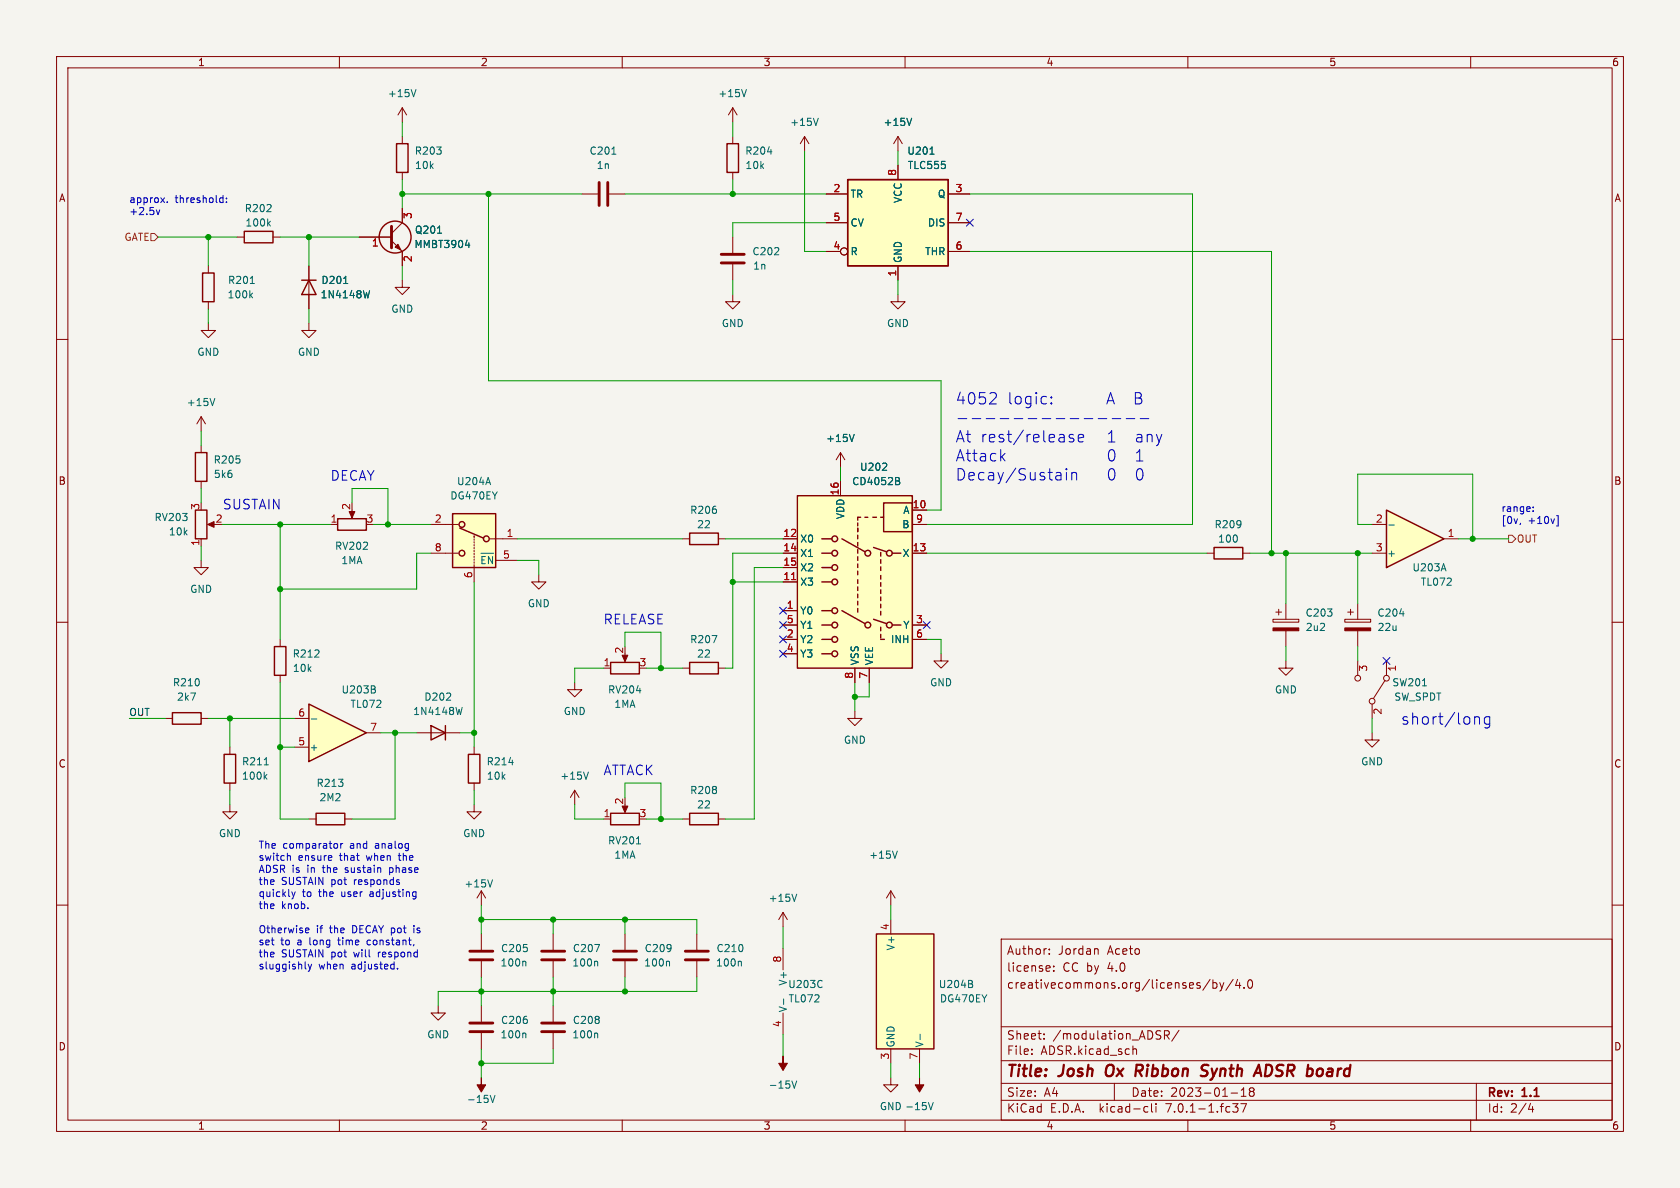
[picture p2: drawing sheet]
<svg xmlns="http://www.w3.org/2000/svg" width="297mm" height="210mm" viewBox="0 0 297 210" stroke-linecap="round" stroke-linejoin="round" font-family="sans-serif">
<path d="M0 0h297v210h-297z" fill="#f5f4ef" stroke="#f5f4ef" stroke-width=".18"/>
<g fill="none" stroke="#840000" stroke-width=".18">
<path d="M10 10h277v190h-277zM12 12h273v186h-273zM60 10v2M110 10v2M129.5 19.1l-.7 1.2M129.5 19.1v2.5M129.5 19.1l.8 1.2M160 10v2M210 10v2M260 10v2M71.1 36.8v2.6l-1.9 1.9M129.5 24.1v1.3"/>
<path d="M129.5 30.5v1.3M142.2 24.1l-.7 1.3M142.2 24.1v2.6M142.2 24.1l.8 1.3M146 34.3h3.9M146 39.4h3.9M158.7 24.1l-.7 1.3M158.7 24.1v2.6M158.7 29.2v2.6M158.7 24.1l.8 1.3M167.6 34.3h3.8M167.6 39.4h3.8"/>
<path d="M10 60h2M54.6 47v7.6M63.5 41.9h5.7M69.2 42.5l1.9 2v2.5M71.1 49.5v1.3h1.3l-1.3 1.3-1.3-1.3h1.3M146 44.5h2.6M158.7 52.1v1.2h1.3l-1.3 1.3-1.2-1.3h1.2M158.7 47v2.5M167.6 44.5h3.8M285 60h2M35.6 99.1v1.2h1.2l-1.2 1.3-1.3-1.3h1.3M35.6 95.3v1.2"/>
<path d="M37.1 92.7h1M58.4 92.7h1.3M62.2 90.2v1M76.2 97.8h4.8M76.2 92.7h4.8M83.8 94.7v.3M83.8 95.3v.2M83.8 95.8v.2M83.8 96.3v.2M83.8 96.8v.2M83.8 97.3v.2M83.8 97.8v.2"/>
<path d="M83.8 98.3v.3M83.8 98.8v.3M83.8 99.3v.3M83.8 99.8v3.1M86.6 95.3h4.8M87.6 99.1h3.8M138.4 95.3h2.6M138.4 97.8h2.6M148.6 80l-.8 1.3M148.6 80v2.6M148.6 85.1v2.5M148.6 80l.8 1.3"/>
<path d="M161.3 90.2h2.5M161.3 97.8h2.5M161.3 92.7h2.5M213.4 97.8h1.2M219.7 97.8h1.3M10 110h2M138.4 108h2.6M138.4 102.9h2.6M138.4 100.3h2.6M138.4 113h2.6M138.4 110.5h2.6M138.4 115.6h2.6"/>
<path d="M151.1 118.1v2.6M153.7 118.1v2.6M161.3 113h2.5M161.3 110.5h2.5M225 109.5h4.6v.5h-4.6zM225.6 108.2h1M226.1 107.7v1M227.3 116.8v1.3h1.3l-1.3 1.3-1.2-1.3h1.2M227.3 106.7v2.8M227.3 111.5v2.8M285 110h2M29.2 127h1.3"/>
<path d="M35.6 127h1.2M40.6 132.1v1.3M40.6 138.4v1.3M73.7 129.5h7.6M10 160h2M40.6 142.2v1.3h1.3l-1.3 1.3-1.2-1.3h1.2M285 160h2M177 166h108v32h-108zM185.5 168.6v.1M185.5 167.8v.1M185.6 170.8v.3l-.7 .1M186.3 171.6v.1"/>
<path d="M186.3 170.8v.1M193.9 167.7l.2 .2v.8M213.9 173.1l-1.3 2M214.4 173.2v1.5M214.4 173.8l.5-.1 .2 .3v.4l-.1 .2h-.6M215.6 173.7l.4 1M216 174.7l-.1 .4-.3 .1M216.4 173.7l-.4 1M218 173.1l-1.3 2M218.8 173.1l-.4 1.1h1M219.1 173.7v1M219.9 174.6v.1"/>
<path d="M220.7 173.3l.2-.1a.81 .81 0 0 1 .6 .6 .81 .81 0 0 1-.3 .8l-.1 .1a.81 .81 0 0 1-.4-1.4zM60 198v2M110 198v2M160 198v2M177 194.5h108M177 191.5h108M177 187.5h108M177 181.5h108M182.4 186.3v.1M182.4 185.5v.1M184.6 183.6v.1M184.6 182.8v.1"/>
<path d="M197 191.5v3M200.3 184.9v1.5M200.3 185.5l.2-.1 .4 .1v.9M202.5 195.6l.4 .1M202.9 196.5l-.4 .1M203.6 195.1v1.3l.2 .2M204.4 195.1v.1M204.4 195.6v1M205.9 183l.7-.1 .1-.2-.1-.4-.2-.1h-.5v1.5M206.2 183l.5 .7M208.4 182.1l-1.3 2M210 198v2"/>
<path d="M217.6 193.2h1.2M217.9 195.1h1l-.5 .6 .4 .1v.7l-.2 .1h-.5l-.2-.1M219.4 195.1h1l-.7 1.5M219.4 193.8h.9M219.4 192.7l.5-.4v1.5M221 192.4l-.1 .3 .2 .2M221.1 192.9l-.2 .3v.5l.2 .1h.3l.3-.3-.1-.4-.2-.2M221.1 192.9h.3M221.6 192.4l.1 .3-.3 .2M260 198v2M261 191.5v6.5M270.2 196.1h.9"/>
<path d="M270.9 195.6v1"/>
<circle cx="149.2" cy="44.4" r=".63"/>
</g>
<path d="M195.6 188.9l-.1 .7v.3l.2 .2M212.6 189.1l.5 .2a.49 .49 0 0 1 .4 .5 .49 .49 0 0 1-.5 .4h-.5M213.6 188.3a.85 .85 0 0 0-1 .1" fill="none" stroke="#840000" stroke-width=".4"/>
<g fill="none" stroke="#006464" stroke-width=".18">
<path d="M132 15.8l-.5 1.3M144.7 20.9l-.5 1.3M161.2 20.9l-.5 1.3M164.4 27.3h.7M60.8 50.1h.7M65.3 51.4l-.3 1.3M77.3 41.2h.8M82.3 43.3h.8M151 76.8l-.4 1.3M85 97.8h2.2M85.2 99h.4M85.8 98.4h-.6v1.2h.6"/>
<path d="M87.1 98.4v1.2l-.8-1.2v1.2M156 83.1h.8M156.7 82v.4M158.8 84.4l.2 .2-.2 .4 .2 .1 .1 .3-.3 .3h-.5M46.7 135.2h.7M46.8 137.3l.4 .4M47.2 136.9l-.5 .5M81.7 125l-.3 1.3"/>
</g>
<g fill="#ffffc2" stroke="#ffffc2" stroke-width=".18">
<path d="M149.9 31.8h17.7v15.2h-17.7z"/>
<path d="M141 87.6h20.3v30.5h-20.3z"/>
<path d="M80 90.8h7.6v9.5h-7.6z"/>
</g>
<g fill="none" stroke="#840000" stroke-width=".25">
<path d="M128.5 25.4h2.1v5.1h-2.1zM149.9 31.8h17.7v15.2h-17.7zM53.3 49.5h2.6M54.6 49.5l1.3 2.6h-2.6zM34.5 90.2h2.1v5.1h-2.1zM59.7 91.7h5.1v2h-5.1zM80 90.8h7.6v9.5h-7.6zM81.3 93.3l4.2 1.8M141 87.6h20.3v30.5h-20.3zM145.3 97.8h1.8M145.3 95.3h1.8M148.8 95.3l4.1 2.2"/>
<path d="M151.6 92.5v.5M151.6 93.3v.7M151.6 94.6v.7M151.6 95.9v.6M151.6 97.2v.6M151.6 98.4v.7M151.6 99.7v.6M152.1 91.4h-.5v.5M152.9 91.4h.5M154.3 91.4h.6M154.4 96.8l2.3 .7M155.7 97.7v.6"/>
<path d="M155.7 98.9v.7M155.7 91.4h.5M156.2 88.9h5.1v5.1h-5.1zM157.7 97.8h1.6M214.6 96.8h5.1v2h-5.1zM145.3 110.5h1.8M145.3 113h1.8M145.3 115.6h1.8M145.3 108h1.8M145.3 102.9h1.8M145.3 100.3h1.8M148.8 108l4.1 2.2"/>
<path d="M151.6 101v.6M151.6 102.5v.6M151.6 103.8v.6M151.6 105v.7M151.6 106.3v.6M151.6 107.6v.6M154.4 109.5l2.3 .7M155.7 113h.6M155.7 100.2v.6M155.7 101.7v.7M155.7 103v.6M155.7 104.3v.6"/>
<path d="M155.7 105.5v.7M155.7 106.8v.6M155.7 108.1v.6M155.7 110.9v.6M155.7 112.1v.7M157.7 110.5h1.6M30.5 126h5.1v2h-5.1zM39.6 133.4h2.1v5h-2.1zM76.2 128.3l2.5 1.2-2.5 1.3zM78.7 128.3v2.5"/>
<circle cx="69.8" cy="41.9" r="2.82"/>
<circle cx="81.7" cy="97.8" r=".51"/>
<circle cx="81.7" cy="92.7" r=".51"/>
<circle cx="86" cy="95.3" r=".51"/>
<circle cx="147.6" cy="97.8" r=".51"/>
<circle cx="147.6" cy="95.3" r=".51"/>
<circle cx="153.4" cy="97.8" r=".51"/>
<circle cx="157.2" cy="97.8" r=".51"/>
<circle cx="147.6" cy="110.5" r=".51"/>
<circle cx="147.6" cy="113" r=".51"/>
<circle cx="147.6" cy="102.9" r=".51"/>
<circle cx="147.6" cy="115.6" r=".51"/>
<circle cx="147.6" cy="100.3" r=".51"/>
<circle cx="147.6" cy="108" r=".51"/>
<circle cx="153.4" cy="110.5" r=".51"/>
<circle cx="157.2" cy="110.5" r=".51"/>
</g>
<path d="M69.2 40v3.8" fill="none" stroke="#840000" stroke-width=".51"/>
<g fill="#840000" stroke="#840000" stroke-width=".18">
<path d="M69.8 43.7l.6-.5 .5 1z"/>
<path d="M36.7 92.7l1.1-.5v1z"/>
<path d="M225 111h4.6v.5h-4.6z"/>
<path d="M61.7 90.4h1l-.5 1.2z"/>
</g>
<path d="M139.9 102.5h.8" fill="none" stroke="#a90000" stroke-width=".18"/>
<path d="M245.1 90.2l10.2 5.1-10.2 5z" fill="#ffffc2"/>
<path d="M245.1 90.2l10.2 5.1-10.2 5z" fill="none" stroke="#840000" stroke-width=".25"/>
<path d="M242.6 92.7h2.5M242.6 97.8h2.5M255.3 95.3h2.5" fill="none" stroke="#840000" stroke-width=".18"/>
<path d="M245.5 92.8h1" fill="none" stroke="#006464" stroke-width=".18"/>
<path d="M54.6 124.5l10.2 5-10.2 5.1z" fill="#ffffc2"/>
<g fill="none" stroke="#840000" stroke-width=".25">
<path d="M70.1 25.4h2v5.1h-2zM35.8 48.3h2v5h-2zM43.2 40.9h5.1v2h-5.1zM34.5 80h2.1v5.1h-2.1zM121.9 94.2h5.1v2.1h-5.1zM48.5 114.3h2v5.1h-2zM107.9 117.1h5.1v2h-5.1zM121.9 117.1h5.1v2h-5.1zM54.6 124.5l10.2 5-10.2 5.1zM82.8 133.4h2v5h-2zM55.9 143.8h5.1v2h-5.1zM107.9 143.8h5.1v2h-5.1z"/>
<path d="M121.9 143.8h5.1v2h-5.1zM154.9 165.1h10.2v20.3h-10.2z"/>
</g>
<g fill="none" stroke="#840000" stroke-width=".18">
<path d="M71.1 19.1l-.7 1.2M71.1 19.1v2.5M71.1 19.1l.8 1.2M71.1 24.1v1.3M71.1 30.5v1.3M71.1 36.8v2.6M102.9 34.3h2.8M107.7 34.3h2.8M146 34.3h3.9M146 39.4h3.9M158.7 29.2v2.6M167.6 34.3h3.8"/>
<path d="M167.6 39.4h3.8M36.8 57.2v1.2h1.3l-1.3 1.3-1.2-1.3h1.2M36.8 47v1.3M36.8 53.3v1.3M41.9 41.9h1.3M48.3 41.9h1.2M54.6 57.2v1.2h1.3l-1.3 1.3-1.3-1.3h1.3M54.6 47v2.5M54.6 52.1v2.5M63.5 41.9h5.7M71.1 44.5v2.5M129.5 52.1v1.2h1.3l-1.3 1.3-1.2-1.3h1.2"/>
<path d="M129.5 41.9v2.8M129.5 46.7v2.8M146 44.5h2.6M158.7 47v2.5M167.6 44.5h3.8M35.6 73.7l-.8 1.2M35.6 73.7v2.5M35.6 78.7v1.3M35.6 73.7l.7 1.2M35.6 85.1v1.3M120.6 95.3h1.3M127 95.3h1.3"/>
<path d="M138.4 95.3h2.6M138.4 97.8h2.6M148.6 85.1v2.5M161.3 90.2h2.5M161.3 97.8h2.5M161.3 92.7h2.5M49.5 113v1.3M49.5 119.4v1.3M95.2 101.6v1.3h1.3l-1.3 1.2-1.2-1.2h1.2M106.7 118.1h1.2M110.5 115.6v1M120.6 118.1h1.3"/>
<path d="M127 118.1h1.3M138.4 108h2.6M138.4 102.9h2.6M138.4 100.3h2.6M138.4 113h2.6M138.4 110.5h2.6M138.4 115.6h2.6M151.1 118.1v2.6M153.7 118.1v2.6M161.3 113h2.5M161.3 110.5h2.5M166.4 115.6v1.2h1.2l-1.2 1.3-1.3-1.3h1.3"/>
<path d="M237.7 109.5h4.6v.5h-4.6zM238.3 108.2h1M238.8 107.7v1M240 106.7v2.8M240 111.5v2.8M240 116.8v2.6M245.1 116.8v2.6M52.1 132.1h2.5M52.1 127h2.5M64.8 129.5h2.5M83.8 132.1v1.3M83.8 138.4v1.3"/>
<path d="M101.6 120.7v1.2h-1.3l1.3 1.3 1.3-1.3h-1.3M101.6 139.7l-.8 1.3M101.6 139.7v2.5M101.6 139.7l.8 1.3M151.1 125.7v1.3h1.3l-1.3 1.3-1.2-1.3h1.2M242.6 129.5v1.3h1.2l-1.2 1.3-1.3-1.3h1.3M242.6 124.5v2.5M244.9 120.3l-2.1 3.1M54.6 144.8h1.3M61 144.8h1.2M83.8 142.2v1.3h1.3l-1.3 1.3-1.3-1.3h1.3M85.1 157.5v2.5"/>
<path d="M85.1 157.5l-.8 1.3M85.1 157.5l.8 1.3M106.7 144.8h1.2M110.5 142.2v1.1M120.6 144.8h1.3M127 144.8h1.3M157.5 157.5l-.8 1.3M157.5 157.5v2.5M157.5 157.5l.7 1.3M77.5 177.8v1.3h1.2l-1.2 1.2-1.3-1.2h1.3M85.1 165.1v2.8M85.1 169.9v2.8"/>
<path d="M85.1 177.8v2.8M97.8 165.1v2.8M97.8 169.9v2.8M97.8 177.8v2.8M110.5 165.1v2.8M110.5 169.9v2.8M123.2 165.1v2.8M123.2 169.9v2.8M138.4 161.3l-.7 1.3M138.4 161.3v2.5M138.4 167.6v3.9M138.4 179.1v3.8"/>
<path d="M138.4 161.3l.8 1.3M157.5 162.6v2.5M85.1 182.6v2.8M97.8 182.6v2.8M157.5 190.5v1.3h1.2l-1.2 1.2-1.3-1.2h1.3M157.5 185.4v2.6M162.6 185.4v2.6"/>
<circle cx="149.2" cy="44.4" r=".63"/>
<circle cx="240" cy="119.9" r=".51"/>
<circle cx="245.1" cy="119.9" r=".51"/>
<circle cx="242.6" cy="124" r=".51"/>
</g>
<g fill="none" stroke="#006464" stroke-width=".18">
<path d="M73.5 15.8l-.4 1.3M47.4 39.5l.4 .5M47.8 39.1l-.5 .5M108.2 27.3h.7M161.2 20.9l-.5 1.3M164.4 27.3h.7M44.2 50.1h.8M44.3 52.2l.4 .5M44.7 51.8l-.5 .5M60.8 50.1h.7M65.3 51.4l-.3 1.3M77.3 41.2h.8"/>
<path d="M82.3 43.3h.8M38 70.4l-.4 1.3M151 76.8l-.4 1.3M156 83.1h.8M156.7 82v.4M158.8 84.4l.2 .2-.2 .4 .2 .1 .1 .3-.3 .3h-.5M55 127.1h1M66.3 121.9l.1 .2-.1 .3M66.3 121.4v.3M104 136.5l-.4 1.2M251.5 121.2h.7M87.1 155.5l-.5 1.3"/>
<path d="M112.5 149.2h.7M140.8 158.1l-.4 1.2M158.6 150.4l-.4 1.3M92.8 169.9l.2 .2v.7M105.5 169.9l.2 .2v.7M118.2 169.9l.2 .2v.7M130.9 169.9l.2 .2v.7M138.5 176.6v1M171.8 174l.2 .2-.2 .3M171.8 173.4v.4M86.7 193.6l.4 1.3 .4-1.3M92.8 182.6l.2 .2v.7"/>
<path d="M105.5 182.6l.2 .2v.7M140 191.1l.4 1.3 .4-1.3M162.7 182.8v1M164.1 194.9l.5 1.3 .4-1.3"/>
</g>
<g fill="none" stroke="#840000" stroke-width=".51">
<path d="M105.9 32.3v4M107.4 32.3v4M127.5 46.5h4.1M127.5 45h4.1M83.1 169.7h4M83.1 168.1h4M95.8 169.7h4M95.8 168.1h4M108.5 169.7h4M108.5 168.1h4M121.2 169.7h4M121.2 168.1h4"/>
<path d="M83.1 182.4h4M83.1 180.8h4M95.8 182.4h4M95.8 180.8h4"/>
</g>
<g fill="#840000" stroke="#840000" stroke-width=".18">
<path d="M110 115.8h1l-.5 1.2z"/>
<path d="M110 142.5h1l-.5 1.1z"/>
<path d="M85.1 190.5v1.3h.8l-.8 1.2-.8-1.2h.8z"/>
<path d="M162.6 190.5v1.3h.7l-.7 1.2-.8-1.2h.8z"/>
<path d="M237.7 111h4.6v.5h-4.6z"/>
<path d="M138.4 186.7v1.3h.8l-.8 1.2-.7-1.2h.7z"/>
</g>
<path d="M154.9 165.1h10.2v20.3h-10.2z" fill="#ffffc2" stroke="#ffffc2" stroke-width=".18"/>
<path d="M26.7 41.3h.6l.6 .6-.6 .6h-.6zM266.7 94.6h.6l.7 .7-.7 .6h-.6z" fill="none" stroke="#725600" stroke-width=".18"/>
<g fill="none" stroke="#0000c2" stroke-width=".18">
<path d="M27.6 37.1l.3 .8 .3-.8M29.6 35.7v.1M39.1 35h.3M39.4 34.5v1.3M39.4 35.8h-.3M40 35.7v.1M40 35v.1M169.4 74h1.5M171.9 74h1.5M174.3 74h1.6M175.8 69.4a.54 .54 0 0 1 .3 .9l-1.2 1.1h1.2M176.8 74h1.5"/>
<path d="M179.3 74h1.5M181.8 74h1.5M184.2 74h1.6M185.9 71.2l.1 .1-.1 .1M185.9 71.2l-.1 .1 .1 .1M185.9 70.2v.2M185.9 71.2v.2M185.9 70.2l.1 .1-.1 .1M185.9 70.2l-.1 .1 .1 .1M186.7 74h1.5M189.2 74h1.5M189.8 76.9l-.5-.1-.3 .3 .1 .3 .7 .2 .1 .1-.1 .3-.2 .1-.6-.1"/>
<path d="M190.6 77.5l1-.2-.1-.4-.6-.1-.3 .3 .1 .9 .2 .1 .6-.1M191.7 74h1.5M194.1 74h1.6M196.6 74h1.5M199.1 74h1.5M201.6 74h1.5M177.1 80.7l.6 .8M177.7 80.2l-.8 .7M188.5 82.8v.2M188.5 83.5v1.3M188.5 82.8l-.1 .1 .1 .1M188.5 82.8l.1 .1-.1 .1"/>
<path d="M189.5 83.5v1.3M189.5 83.7a.5 .5 0 0 1 .8 .1v1M268.8 92.5l-.1 .2M271.1 90.3v.1M271.1 89.6v.2M275.2 91.2h.3v1.8h-.3M260.7 126.7v1.3M260.7 126.9a.5 .5 0 0 1 .9 .1v1M263.4 126.8l-.6-.1-.4 .4v.5l.2 .3 .2 .1 .6-.1M263.4 126.7v1.6a.54 .54 0 0 1-.9 .3M51 151.2l.3 .2v.7M51.6 157.6l.3 .9"/>
<path d="M51.9 158.5l-.2 .4M52.2 157.6l-.3 .9M59.6 149.2l.1 .2-.1 .5M60.2 149.1v.9M60.6 149.1l-.4 .3M70.5 155.9l.1 .2-.1 .3M70.5 155.5l.1 .1M73.2 157.6l.3 .1M73.5 157.6v1.1l-.1 .2h-.3M73.5 158.4l-.3 .1M54 171.2l.1 .1M54.2 164l.3 .1 .1 .2-.6 .2"/>
<path d="M54.5 170.4l.3 .9M54.5 164.8l-.3 .1M54.8 171.3l-.3 .4M55.1 170.4l-.3 .9M70.3 171.2v.1M73.2 167l-.1 .2"/>
</g>
<g fill="none" stroke="#009600" stroke-width=".18">
<path d="M71.1 21.6v2.5M71.1 31.8v5M71.1 34.3h31.8M86.4 34.3v33h80v22.9h-2.6M110.5 34.3h35.5M129.5 21.6v2.5M129.5 31.8v2.5M142.2 26.7v17.8h3.8M146 39.4h-16.5v2.5M158.7 26.7v2.5M171.4 34.3h39.4v58.4h-47M27.9 41.9h14"/>
<path d="M36.8 41.9v5.1M36.8 54.6v2.6M49.5 41.9h14M54.6 41.9v5.1M54.6 54.6v2.6M71.1 47v2.5M129.5 49.5v2.6M158.7 49.5v2.6M171.4 44.5h53.4v53.3M35.6 76.2v2.5M35.6 86.4v2.5M35.6 96.5v2.6"/>
<path d="M39.4 92.7h19M49.5 92.7v20.3M62.2 88.9v-2.5h6.4v6.3M66 92.7h10.2M76.2 97.8h-2.5v6.3h-24.2M91.4 95.3h29.2M91.4 99.1h3.8v2.5M128.3 95.3h10.1M138.4 97.8h-8.9v20.3h-1.2M148.6 82.6v2.5M163.8 97.8h49.6M221 97.8h21.6"/>
<path d="M227.3 97.8v8.9M240 97.8v8.9M242.6 92.7h-2.6v-8.9h20.3v11.5M257.8 95.3h8.9M83.8 102.9v29.2M106.7 118.1h-5.1v2.6M110.5 114.3v-2.5h6.3v6.3M114.3 118.1h6.3M129.5 102.9h8.9M138.4 100.3h-5.1v44.5h-5M163.8 113h2.6v2.6M227.3 114.3v2.5"/>
<path d="M240 114.3v2.5M22.9 127h6.3M36.8 127h15.3M40.6 127v5.1M40.6 139.7v2.5M49.5 120.7v24.1h5.1M49.5 132.1h2.6M67.3 129.5h6.4M69.8 129.5v15.3h-7.6M81.3 129.5h2.5M83.8 139.7v2.5M151.1 120.7v5"/>
<path d="M153.7 120.7v2.5h-2.6M242.6 127v2.5M101.6 142.2v2.6h5.1M110.5 141v-2.6h6.3v6.4M114.3 144.8h6.3M85.1 160v5.1M85.1 172.7v5.1M85.1 162.6h38.1v2.5M97.8 162.6v2.5M97.8 172.7v5.1M110.5 162.6v2.5M110.5 172.7v2.6"/>
<path d="M123.2 172.7v2.6h-45.7v2.5M138.4 163.8v3.8M157.5 160v2.6M85.1 185.4v5.1M97.8 185.4v2.6h-12.7M138.4 182.9v3.8M157.5 188v2.5M162.6 188v2.5"/>
</g>
<g fill="none" stroke="#000084" stroke-width=".18">
<path d="M170.8 38.8l1.3 1.2M172.1 38.8l-1.3 1.2M137.8 107.3l1.2 1.3M137.8 115l1.2 1.2M137.8 112.4l1.2 1.2M137.8 109.9l1.2 1.2M139 107.3l-1.2 1.3M139 115l-1.2 1.2M139 112.4l-1.2 1.2M139 109.9l-1.2 1.2M163.2 109.9l1.2 1.2M164.4 109.9l-1.2 1.2"/>
<path d="M244.5 116.2l1.2 1.2M245.7 116.2l-1.2 1.2"/>
</g>
<path d="M139.9 102.5h.8" fill="none" stroke="#a90000" stroke-width=".18"/>
<g fill="#009600" stroke="#009600" stroke-width=".18">
<circle cx="110.5" cy="175.3" r=".46"/>
<circle cx="110.5" cy="162.6" r=".46"/>
<circle cx="224.8" cy="97.8" r=".46"/>
<circle cx="129.5" cy="102.9" r=".46"/>
<circle cx="116.8" cy="144.8" r=".46"/>
<circle cx="116.8" cy="118.1" r=".46"/>
<circle cx="151.1" cy="123.2" r=".46"/>
<circle cx="40.6" cy="127" r=".46"/>
<circle cx="49.5" cy="132.1" r=".46"/>
<circle cx="49.5" cy="104.1" r=".46"/>
<circle cx="49.5" cy="92.7" r=".46"/>
<circle cx="86.4" cy="34.3" r=".46"/>
<circle cx="129.5" cy="34.3" r=".46"/>
<circle cx="97.8" cy="175.3" r=".46"/>
<circle cx="97.8" cy="162.6" r=".46"/>
<circle cx="85.1" cy="188" r=".46"/>
<circle cx="71.1" cy="34.3" r=".46"/>
<circle cx="68.6" cy="92.7" r=".46"/>
<circle cx="36.8" cy="41.9" r=".46"/>
<circle cx="54.6" cy="41.9" r=".46"/>
<circle cx="240" cy="97.8" r=".46"/>
<circle cx="227.3" cy="97.8" r=".46"/>
<circle cx="260.3" cy="95.3" r=".46"/>
<circle cx="85.1" cy="162.6" r=".46"/>
<circle cx="85.1" cy="175.3" r=".46"/>
<circle cx="83.8" cy="129.5" r=".46"/>
<circle cx="69.8" cy="129.5" r=".46"/>
</g>
<g font-size="2.8" fill="#0000c2">
<text x="168.9" y="71.7">4052</text>
<text x="178" y="71.7">logic:</text>
<text x="195.3" y="71.7">A</text>
<text x="200.1" y="71.7">B</text>
<text x="168.9" y="78.4">At rest/release</text>
<text x="168.9" y="81.7">Attack</text>
<text x="195.6" y="78.4">1</text>
<text x="195.6" y="81.7">0</text>
<text x="200.5" y="78.4">any</text>
<text x="200.5" y="81.7">1</text>
<text x="168.9" y="85.1">Decay/Sustain</text>
<text x="195.6" y="85.1">0</text>
<text x="200.5" y="85.1">0</text>
<text x="247.6" y="128.3">short/long</text>
</g>
<g font-size="2.8" fill="#840000">
<text x="178" y="190.8">Title:</text>
<text x="187.4" y="190.8">Josh</text>
<text x="196.2" y="190.8">Ox Ribbon</text>
<text x="214.3" y="190.8">Synth</text>
<text x="224.5" y="190.8">ADSR board</text>
</g>
<g font-size="2.4" fill="#0000c2">
<text x="58.4" y="85.1">DECAY</text>
<text x="39.4" y="90.2">SUSTAIN</text>
<text x="106.7" y="110.5">RELEASE</text>
<text x="106.7" y="137.2">ATTACK</text>
</g>
<g font-size="2.1" fill="#840000">
<text x="178" y="171.9">license:</text>
<text x="178" y="168.9">Author:</text>
<text x="187.1" y="168.9">Jordan</text>
<text x="187.9" y="171.9">CC by</text>
<text x="195.8" y="168.9">Aceto</text>
<text x="195.8" y="171.9">4.0</text>
<text x="178" y="174.9">creativecommons.org/licenses/by/4.0</text>
<text x="178" y="183.9">Sheet:</text>
<text x="186.2" y="183.9">/modulation_ADSR/</text>
<text x="178" y="186.6">File:</text>
<text x="184" y="186.6">ADSR.kicad_sch</text>
<text x="178" y="196.8">KiCad</text>
<text x="178" y="194">Size:</text>
<text x="184.6" y="194">A4</text>
<text x="185.7" y="196.8">E.D.A.</text>
<text x="194.4" y="196.8">kicad-cli</text>
<text x="200" y="194">Date:</text>
<text x="206.2" y="196.8">7.0.1-1.fc37</text>
<text x="206.9" y="194">2023-01-18</text>
<text x="263" y="194.2">Rev:</text>
<text x="263" y="196.8">Id:</text>
<text x="267" y="196.8">2/4</text>
<text x="269.2" y="194.2">1.1</text>
</g>
<g font-size="1.8" fill="#840000">
<text x="35" y="11.8">1</text>
<text x="85" y="11.8">2</text>
<text x="135" y="11.8">3</text>
<text x="185" y="11.8">4</text>
<text x="235" y="11.8">5</text>
<text x="285" y="11.8">6</text>
<text x="10.4" y="35.8">A</text>
<text x="285.4" y="35.8">A</text>
<text x="10.3" y="85.8">B</text>
<text x="285.3" y="85.8">B</text>
<text x="10.3" y="135.8">C</text>
<text x="285.3" y="135.8">C</text>
<text x="10.3" y="185.8">D</text>
<text x="285.3" y="185.8">D</text>
<text x="35" y="199.8">1</text>
<text x="85" y="199.8">2</text>
<text x="135" y="199.8">3</text>
<text x="185" y="199.8">4</text>
<text x="235" y="199.8">5</text>
<text x="285" y="199.8">6</text>
</g>
<g font-size="1.8" fill="#006464">
<text x="68.5" y="17.3">+15V</text>
<text x="126.9" y="17.3">+15V</text>
<text x="139.6" y="22.4">+15V</text>
<text x="156.1" y="22.4">+15V</text>
<text x="73.3" y="27.5">R203</text>
<text x="104.2" y="27.5">C201</text>
<text x="131.7" y="27.5">R204</text>
<text x="160.4" y="27.5">U201</text>
<text x="73.3" y="30">10k</text>
<text x="105.4" y="30">1n</text>
<text x="131.7" y="30">10k</text>
<text x="150.4" y="35.1">TR</text>
<text x="160.4" y="30">TLC555</text>
<text x="165.7" y="35.1">Q</text>
<text x="43.2" y="37.7">R202</text>
<text x="43.3" y="40.2">100k</text>
<text x="73.3" y="41.5">Q201</text>
<text x="150.4" y="40.2">CV</text>
<text x="159.6" y="36" transform="rotate(-90 159.6 36)">VCC</text>
<text x="163.9" y="40.2">DIS</text>
<text x="73.2" y="44">MMBT3904</text>
<text x="133" y="45.3">C202</text>
<text x="133.1" y="47.8">1n</text>
<text x="150.4" y="45.3">R</text>
<text x="159.6" y="46.5" transform="rotate(-90 159.6 46.5)">GND</text>
<text x="163.4" y="45.3">THR</text>
<text x="40.2" y="52.9">100k</text>
<text x="40.3" y="50.4">R201</text>
<text x="56.6" y="52.9">1N4148W</text>
<text x="56.8" y="50.4">D201</text>
<text x="69.1" y="55.4">GND</text>
<text x="127.5" y="58">GND</text>
<text x="156.8" y="58">GND</text>
<text x="34.8" y="63.1">GND</text>
<text x="52.6" y="63.1">GND</text>
<text x="33" y="71.9">+15V</text>
<text x="37.7" y="82.1">R205</text>
<text x="146" y="78.3">+15V</text>
<text x="152" y="83.4">U202</text>
<text x="37.7" y="84.6">5k6</text>
<text x="79.6" y="88.5">DG470EY</text>
<text x="80.7" y="85.9">U204A</text>
<text x="150.6" y="85.9">CD4052B</text>
<text x="27.3" y="92.3">RV203</text>
<text x="29.8" y="94.8">10k</text>
<text x="121.9" y="91">R206</text>
<text x="123.2" y="93.5">22</text>
<text x="149.4" y="91.9" transform="rotate(-90 149.4 91.9)">VDD</text>
<text x="159.4" y="93.5">B</text>
<text x="159.6" y="91">A</text>
<text x="214.7" y="93.5">R209</text>
<text x="59.2" y="97.3">RV202</text>
<text x="60.3" y="99.9">1MA</text>
<text x="141.5" y="96.1">X0</text>
<text x="141.5" y="98.6">X1</text>
<text x="141.5" y="101.2">X2</text>
<text x="159.4" y="98.6">X</text>
<text x="215.3" y="96.1">100</text>
<text x="245.2" y="98.6">+</text>
<text x="249.6" y="101.2">U203A</text>
<text x="33.6" y="105">GND</text>
<text x="93.3" y="107.5">GND</text>
<text x="141.5" y="103.7">X3</text>
<text x="251.1" y="103.7">TL072</text>
<text x="121.9" y="113.9">R207</text>
<text x="141.5" y="108.8">Y0</text>
<text x="141.5" y="113.9">Y2</text>
<text x="141.5" y="111.3">Y1</text>
<text x="157.4" y="113.9">INH</text>
<text x="159.6" y="111.3">Y</text>
<text x="230.8" y="109.2">C203</text>
<text x="230.8" y="111.7">2u2</text>
<text x="243.5" y="109.2">C204</text>
<text x="243.5" y="111.7">22u</text>
<text x="51.7" y="116.4">R212</text>
<text x="51.7" y="118.9">10k</text>
<text x="123.2" y="116.4">22</text>
<text x="141.5" y="116.4">Y3</text>
<text x="152" y="117.6" transform="rotate(-90 152 117.6)">VSS</text>
<text x="154.5" y="117.6" transform="rotate(-90 154.5 117.6)">VEE</text>
<text x="30.5" y="121.5">R210</text>
<text x="31.2" y="124">2k7</text>
<text x="60.3" y="122.7">U203B</text>
<text x="61.9" y="125.3">TL072</text>
<text x="75" y="124">D202</text>
<text x="107.4" y="122.7">RV204</text>
<text x="108.6" y="125.3">1MA</text>
<text x="164.4" y="121.5">GND</text>
<text x="225.3" y="122.7">GND</text>
<text x="246.1" y="121.5">SW201</text>
<text x="246.4" y="124">SW_SPDT</text>
<text x="73" y="126.6">1N4148W</text>
<text x="99.6" y="126.6">GND</text>
<text x="149.1" y="131.6">GND</text>
<text x="42.7" y="138">100k</text>
<text x="42.7" y="135.4">R211</text>
<text x="54.7" y="132.9">+</text>
<text x="86" y="135.4">R214</text>
<text x="86" y="138">10k</text>
<text x="99" y="138">+15V</text>
<text x="240.6" y="135.4">GND</text>
<text x="55.9" y="139.3">R213</text>
<text x="56.4" y="141.8">2M2</text>
<text x="121.9" y="140.5">R208</text>
<text x="123.2" y="143.1">22</text>
<text x="38.6" y="148.1">GND</text>
<text x="81.8" y="148.1">GND</text>
<text x="107.4" y="149.4">RV201</text>
<text x="108.6" y="152">1MA</text>
<text x="153.6" y="152">+15V</text>
<text x="82" y="157">+15V</text>
<text x="135.8" y="159.6">+15V</text>
<text x="88.4" y="171">100n</text>
<text x="88.5" y="168.5">C205</text>
<text x="101.1" y="171">100n</text>
<text x="101.2" y="168.5">C207</text>
<text x="113.8" y="171">100n</text>
<text x="113.9" y="168.5">C209</text>
<text x="126.5" y="171">100n</text>
<text x="126.6" y="168.5">C210</text>
<text x="158.3" y="168.1" transform="rotate(-90 158.3 168.1)">V+</text>
<text x="139.3" y="178.9" transform="rotate(-90 139.3 178.9)">V-</text>
<text x="139.3" y="174.4" transform="rotate(-90 139.3 174.4)">V+</text>
<text x="139.3" y="174.8">U203C</text>
<text x="139.3" y="177.4">TL072</text>
<text x="165.9" y="174.8">U204B</text>
<text x="166.1" y="177.4">DG470EY</text>
<text x="75.5" y="183.7">GND</text>
<text x="88.4" y="183.7">100n</text>
<text x="88.5" y="181.2">C206</text>
<text x="101.1" y="183.7">100n</text>
<text x="101.2" y="181.2">C208</text>
<text x="158.3" y="185.2" transform="rotate(-90 158.3 185.2)">GND</text>
<text x="163.4" y="185.2" transform="rotate(-90 163.4 185.2)">V-</text>
<text x="82.5" y="195.1">-15V</text>
<text x="135.8" y="192.6">-15V</text>
<text x="155.5" y="196.4">GND -15V</text>
</g>
<g font-size="1.8" fill="#0000c2">
<text x="22.9" y="36">approx.</text>
<text x="31" y="36">threshold:</text>
<text x="22.9" y="38.1">+2.5v</text>
<text x="265.4" y="90.6">range:</text>
<text x="265.4" y="92.7">[0v,</text>
<text x="270.2" y="92.7">+10v]</text>
<text x="45.7" y="150.1">The</text>
<text x="45.7" y="152.2">switch</text>
<text x="45.7" y="154.4">ADSR is</text>
<text x="50" y="150.1">comparator</text>
<text x="52.7" y="152.2">ensure</text>
<text x="54.4" y="154.4">in</text>
<text x="57.2" y="154.4">the</text>
<text x="60.1" y="152.2">that</text>
<text x="61.3" y="154.4">sustain</text>
<text x="61.9" y="150.1">and</text>
<text x="65" y="152.2">when</text>
<text x="66.5" y="150.1">analog</text>
<text x="69.2" y="154.4">phase</text>
<text x="70.8" y="152.2">the</text>
<text x="45.7" y="156.5">the</text>
<text x="45.7" y="158.6">quickly</text>
<text x="45.7" y="160.8">the</text>
<text x="49.8" y="156.5">SUSTAIN pot</text>
<text x="49.8" y="160.8">knob.</text>
<text x="53.5" y="158.6">to</text>
<text x="56.4" y="158.6">the</text>
<text x="60.5" y="158.6">user</text>
<text x="62.7" y="156.5">responds</text>
<text x="65.6" y="158.6">adjusting</text>
<text x="45.7" y="165">Otherwise</text>
<text x="45.7" y="167.2">set</text>
<text x="49.7" y="167.2">to</text>
<text x="52.6" y="167.2">a</text>
<text x="54.9" y="167.2">long</text>
<text x="55.9" y="165">if</text>
<text x="58.4" y="165">the</text>
<text x="60.1" y="167.2">time</text>
<text x="62.4" y="165">DECAY pot</text>
<text x="65.3" y="167.2">constant,</text>
<text x="73.5" y="165">is</text>
<text x="45.7" y="169.3">the</text>
<text x="45.7" y="171.5">sluggishly</text>
<text x="49.8" y="169.3">SUSTAIN pot</text>
<text x="56.4" y="171.5">when</text>
<text x="62.2" y="171.5">adjusted.</text>
<text x="62.7" y="169.3">will</text>
<text x="67.1" y="169.3">respond</text>
</g>
<g font-size="1.8" fill="#a90000">
<text x="147.3" y="34">2</text>
<text x="158.5" y="31.1" transform="rotate(-90 158.5 31.1)">8</text>
<text x="168.9" y="34">3</text>
<text x="73" y="38.8" transform="rotate(-90 73 38.8)">3</text>
<text x="147.3" y="39.1">5</text>
<text x="168.9" y="39.1">7</text>
<text x="65.7" y="43.8">1</text>
<text x="73" y="46.4" transform="rotate(-90 73 46.4)">2</text>
<text x="147.3" y="44.2">4</text>
<text x="168.9" y="44.2">6</text>
<text x="158.5" y="48.9" transform="rotate(-90 158.5 48.9)">1</text>
<text x="148.3" y="87.6" transform="rotate(-90 148.3 87.6)">16</text>
<text x="161.3" y="89.9">10</text>
<text x="35.3" y="90.2" transform="rotate(-90 35.3 90.2)">3</text>
<text x="38.1" y="92.5">2</text>
<text x="58.4" y="92.5">1</text>
<text x="62" y="90.2" transform="rotate(-90 62 90.2)">2</text>
<text x="64.7" y="92.5">3</text>
<text x="76.8" y="92.5">2</text>
<text x="89.5" y="95">1</text>
<text x="138.4" y="95">12</text>
<text x="161.9" y="92.5">9</text>
<text x="243.2" y="92.5">2</text>
<text x="255.9" y="95">1</text>
<text x="35.3" y="96.6" transform="rotate(-90 35.3 96.6)">1</text>
<text x="76.8" y="97.5">8</text>
<text x="88.9" y="98.8">5</text>
<text x="138.4" y="97.5">14</text>
<text x="138.4" y="100.1">15</text>
<text x="161.3" y="97.5">13</text>
<text x="243.2" y="97.5">3</text>
<text x="83.6" y="102.3" transform="rotate(-90 83.6 102.3)">6</text>
<text x="138.4" y="102.6">11</text>
<text x="139" y="107.7">1</text>
<text x="139" y="112.8">2</text>
<text x="139" y="110.2">5</text>
<text x="161.9" y="110.2">3</text>
<text x="161.9" y="112.8">6</text>
<text x="106.6" y="117.9">1</text>
<text x="110.2" y="115.6" transform="rotate(-90 110.2 115.6)">2</text>
<text x="113" y="117.9">3</text>
<text x="139" y="115.3">4</text>
<text x="241.9" y="118.8" transform="rotate(-90 241.9 118.8)">3</text>
<text x="247" y="118.8" transform="rotate(-90 247 118.8)">1</text>
<text x="150.9" y="120" transform="rotate(-90 150.9 120)">8</text>
<text x="153.4" y="120" transform="rotate(-90 153.4 120)">7</text>
<text x="52.7" y="131.8">5</text>
<text x="52.7" y="126.7">6</text>
<text x="65.4" y="129.3">7</text>
<text x="244.5" y="126.4" transform="rotate(-90 244.5 126.4)">2</text>
<text x="110.2" y="142.3" transform="rotate(-90 110.2 142.3)">2</text>
<text x="106.6" y="144.5">1</text>
<text x="113" y="144.5">3</text>
<text x="157.2" y="164.5" transform="rotate(-90 157.2 164.5)">4</text>
<text x="138.2" y="170.2" transform="rotate(-90 138.2 170.2)">8</text>
<text x="138.2" y="181.6" transform="rotate(-90 138.2 181.6)">4</text>
<text x="157.2" y="187.4" transform="rotate(-90 157.2 187.4)">3</text>
<text x="162.3" y="187.4" transform="rotate(-90 162.3 187.4)">7</text>
</g>
<g font-size="1.8" fill="#725600">
<text x="21.9" y="42.7">GATE</text>
<text x="268.2" y="96.1">OUT</text>
</g>
<text font-size="1.8" fill="#0f0f0f" x="22.9" y="126.7">OUT</text>
</svg>
